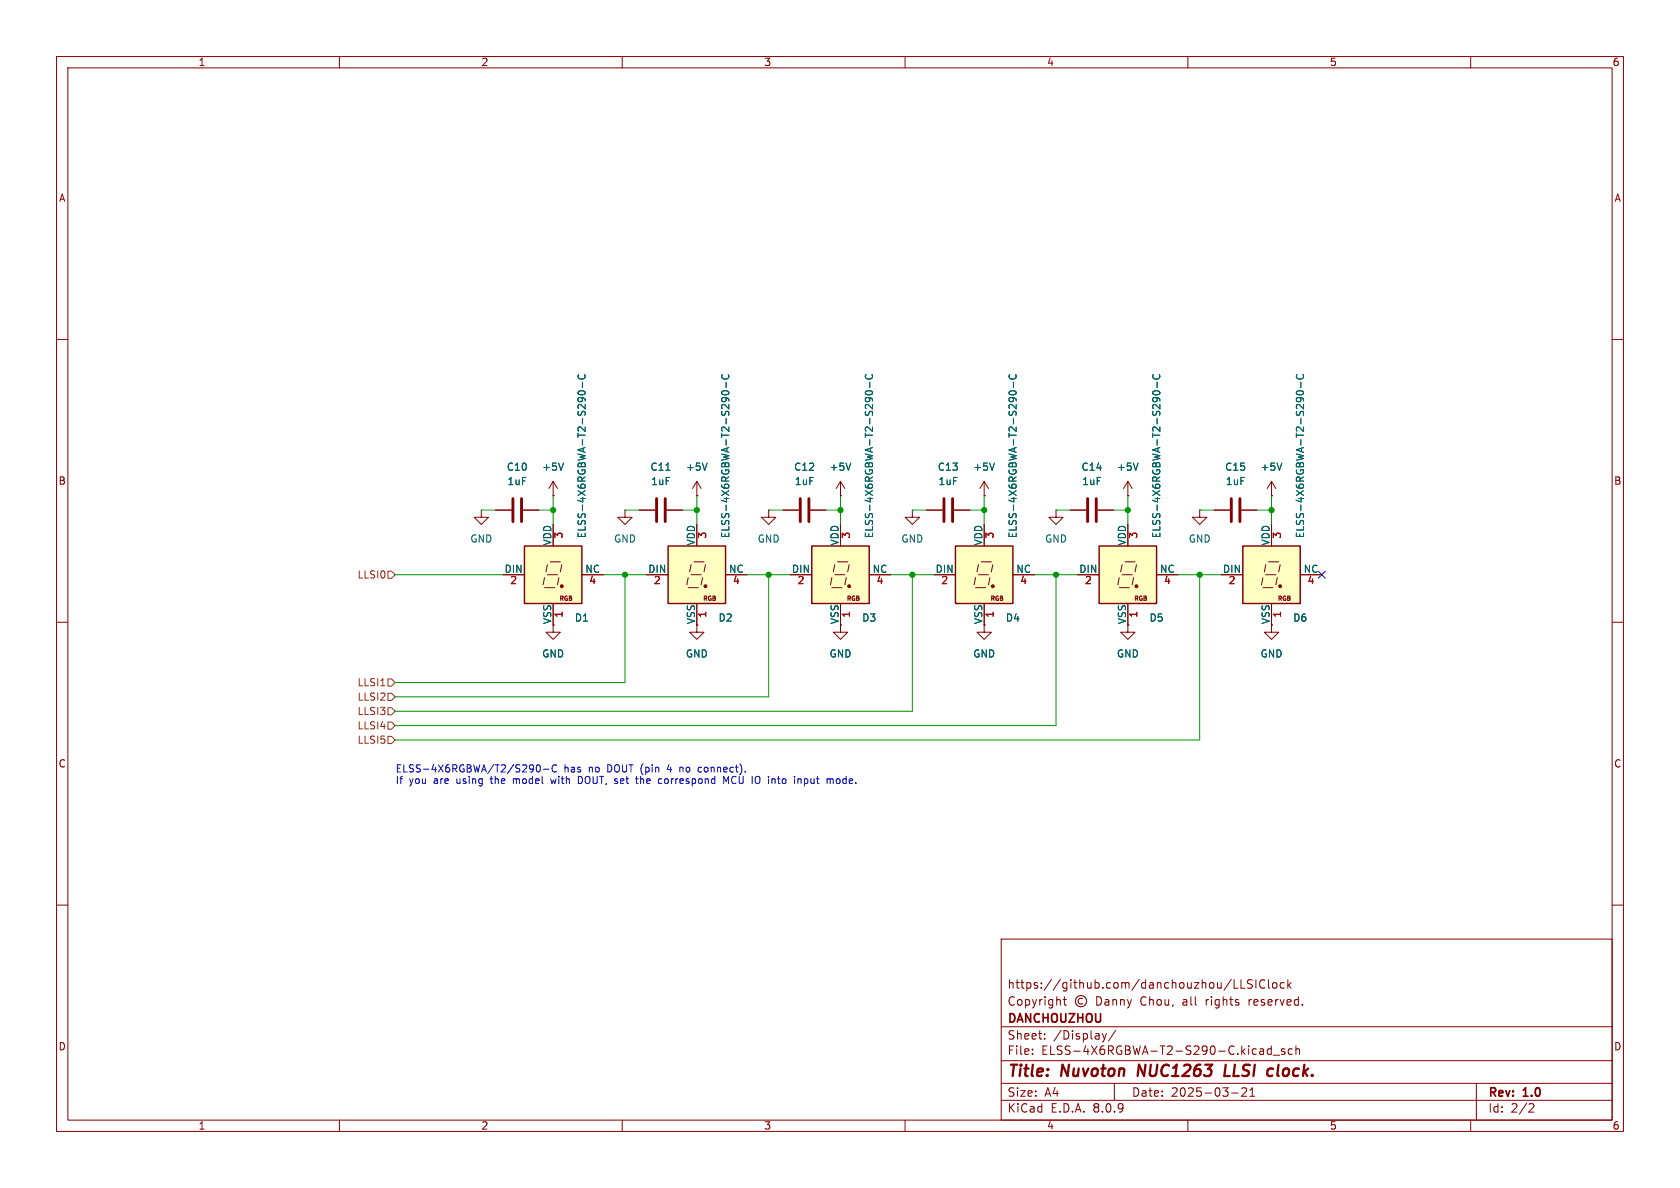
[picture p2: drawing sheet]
<svg xmlns="http://www.w3.org/2000/svg" width="297mm" height="210mm" viewBox="0 0 297 210" stroke-linecap="round" stroke-linejoin="round" font-family="sans-serif">
<g fill="none" stroke="#840000" stroke-width=".18">
<path d="M10 10h277v190h-277zM12 12h273v186h-273zM60 10v2M110 10v2M160 10v2M210 10v2M260 10v2M10 60h2M285 60h2M163.8 90.2h2.8M168.7 90.2h2.7M189.2 90.2h2.8"/>
<path d="M194.1 90.2h2.7M10 110h2M285 110h2M10 160h2M177 166h108v32h-108zM188 176.7h.5M188.2 176.2v1.3l.3 .2M190.7 176.1a1 1 0 0 0-.4 1.5 1 1 0 0 0 1.6 0 1 1 0 0 0-.4-1.5M191.4 176.6a.52 .52 0 0 0-.8 .4 .52 .52 0 0 0 .8 .4M193.9 176.2a.76 .76 0 0 1 .9 .7 .76 .76 0 0 1-.9 .8zM195.4 176.8h.6v.9M196 177.1h-.5a.29 .29 0 0 0-.2 .3 .29 .29 0 0 0 .2 .3l.5-.1"/>
<path d="M196.7 176.8l.3-.1 .3 .1 .1 .9M196.7 176.7v1M198.1 176.8l.2-.1 .4 .1v.9M198.1 176.7v1M199.3 176.7l.4 1M199.7 177.7l-.2 .4-.2 .1M200 176.7l-.3 1M218.2 174.7h.7M219.4 173.2v1.5h.7M221.4 173.3l-.6-.1-.2 .1v.5l.6 .3 .2 .3-.3 .3-.6-.1M222 173.2v1.5M223.6 173.3a.6 .6 0 0 0-.7 0 .6 .6 0 0 0-.2 .8 .56 .56 0 0 0 .3 .5 .56 .56 0 0 0 .6 0"/>
<path d="M224.2 173.2v1.3l.3 .2M225.1 173.8l.4-.1 .2 .3v.4l-.2 .3-.4-.1-.1-.2v-.4zM227 173.8l-.4-.1-.3 .3v.4l.2 .2h.5M227.7 173.2v1.5M227.8 174.1l.4 .6M228.2 173.7l-.5 .6M285 160h2M60 198v2M110 198v2M160 198v2M177 194.5h108M177 191.5h108"/>
<path d="M177 187.5h108M177 181.5h108M182.5 186.3v.1M182.5 185.5v.1M184.7 183.6v.1M184.7 182.8v.1M194.9 182.7l.3 1M195.2 183.7l-.1 .4-.2 .1M195.6 182.7l-.4 1M197 191.5v3M197.2 182.1l-1.2 2M210 198v2"/>
<path d="M217.7 193.2h1.2M219.5 192.4l.6-.1 .2 .1 .1 .3-.9 1.1h.9M221 193.8h.8M221 192.7l.4-.4v1.5M222.9 185.4h.3l.2 .2v.8M223.4 186.3l-.5 .1M223.4 185.8h-.5M224.7 185.5l-.4-.1-.3 .3v.4l.2 .2h.5M224.7 184.9v1.5M225.1 186.5h1.1M227.1 185.5l-.4-.1-.2 .2 .1 .2 .5 .2v.3h-.6M228.5 185.5l-.5-.1-.3 .3v.4l.2 .2h.6"/>
<path d="M229.1 185.5l.2-.1 .4 .1v.9M229.1 184.9v1.5M260 198v2M261 191.5v6.5M270.5 195.1l.5 .1 .2 .3-1 1.1h1"/>
</g>
<path d="M201.4 188.2l-.3 2M216.7 188.2l-.3 2h1" fill="none" stroke="#840000" stroke-width=".4"/>
<path d="M166.9 88.1v4.1M168.4 88.1v4.1M192.3 88.1v4.1M193.8 88.1v4.1" fill="none" stroke="#840000" stroke-width=".51"/>
<path d="M168.9 96.5h10.2v10.2h-10.2z" fill="#ffffc2"/>
<path d="M168.9 96.5h10.2v10.2h-10.2z" fill="none" stroke="#840000" stroke-width=".25"/>
<g fill="none" stroke="#840000" stroke-width=".18">
<path d="M148.6 87.6h.1M148.6 85.1l-.8 1.3M148.6 85.1v2.5M148.6 85.1l.8 1.3M173 99.8l-.3 1.3M173.5 99.3h1.8M174 92.7v3.8M175.5 99.8l-.2 1.3M165.1 101.6h3.8M172.5 103.9h1.7M172.5 102.1l-.3 1.3M173 101.6h1.8"/>
<path d="M174 106.7v3.8M175 102.1l-.2 1.3M179.1 101.6h3.8M224.8 110.5v1.3h1.3l-1.3 1.2-1.3-1.2h1.3"/>
</g>
<circle cx="175.5" cy="103.6" r=".25" fill="#840000" stroke="#840000" stroke-width=".18"/>
<path d="M178.4 70.5l.1-.2a1.03 1.03 0 0 1 1.1 .2M178.4 69.3a.75 .75 0 0 1 1.2 .2 .72 .72 0 0 1-1.2-.1zM178.5 66.2a.6 .6 0 0 0 .4 .9 .6 .6 0 0 0 .7-.6l-.1-.3M178.9 70.3l.3 .2M179.2 67.6v.9M150.4 81.9l-.4 1.2" fill="none" stroke="#006464" stroke-width=".18"/>
<path d="M92.7 96.5h10.2v10.2h-10.2z" fill="#ffffc2"/>
<path d="M92.7 96.5h10.2v10.2h-10.2z" fill="none" stroke="#840000" stroke-width=".25"/>
<g fill="none" stroke="#840000" stroke-width=".18">
<path d="M96.8 99.8l-.3 1.3M97.3 99.3h1.8M97.8 92.7v3.8M99.3 99.8l-.2 1.3M161.3 90.2v1.2h1.3l-1.3 1.3-1.3-1.3h1.3M161.3 90.2h.1M186.7 90.2v1.2h1.3l-1.3 1.3-1.3-1.3h1.3M186.7 90.2h.1M212.1 90.2v1.2h1.3l-1.3 1.3-1.3-1.3h1.3M212.1 90.2h.1M214.6 90.2h2.8M219.5 90.2h2.7"/>
<path d="M224.8 87.6h.1M224.8 85.1l-.8 1.3M224.8 85.1v2.5M224.8 85.1l.8 1.3M88.9 101.6h3.8M96.3 103.9h1.7M96.3 102.1l-.3 1.3M96.8 101.6h1.8M97.8 106.7v3.8M98.8 102.1l-.2 1.3M102.9 101.6h3.8"/>
</g>
<circle cx="99.3" cy="103.6" r=".25" fill="#840000" stroke="#840000" stroke-width=".18"/>
<path d="M102.2 70.5l.1-.2a1.03 1.03 0 0 1 1.1 .2M102.2 69.3a.75 .75 0 0 1 1.2 .2 .72 .72 0 0 1-1.2-.1zM102.3 66.2a.6 .6 0 0 0 .4 .9 .6 .6 0 0 0 .7-.6l-.1-.3M102.7 70.3l.3 .2M103 67.6v.9M226.6 81.9l-.4 1.2" fill="none" stroke="#006464" stroke-width=".18"/>
<path d="M217.7 88.1v4.1M219.2 88.1v4.1" fill="none" stroke="#840000" stroke-width=".51"/>
<path d="M219.7 96.5h10.2v10.2h-10.2z" fill="#ffffc2"/>
<path d="M219.7 96.5h10.2v10.2h-10.2z" fill="none" stroke="#840000" stroke-width=".25"/>
<g fill="none" stroke="#840000" stroke-width=".18">
<path d="M97.8 87.6h.1M97.8 85.1l-.8 1.3M97.8 85.1v2.5M97.8 85.1l.8 1.3M223.8 99.8l-.3 1.3M224.3 99.3h1.8M224.8 92.7v3.8M226.3 99.8l-.2 1.3M97.8 110.5v1.3h1.3l-1.3 1.2-1.3-1.2h1.3M215.9 101.6h3.8M223.3 103.9h1.7M223.3 102.1l-.3 1.3"/>
<path d="M223.8 101.6h1.8M224.8 106.7v3.8M225.8 102.1l-.2 1.3M229.9 101.6h3.8"/>
</g>
<circle cx="226.3" cy="103.6" r=".25" fill="#840000" stroke="#840000" stroke-width=".18"/>
<path d="M229.2 70.5l.1-.2a1.03 1.03 0 0 1 1.1 .2M229.2 69.3a.75 .75 0 0 1 1.2 .2 .72 .72 0 0 1-1.2-.1zM229.3 66.2a.6 .6 0 0 0 .4 .9 .6 .6 0 0 0 .7-.6l-.1-.3M229.7 70.3l.3 .2M230 67.6v.9M99.6 81.9l-.4 1.2" fill="none" stroke="#006464" stroke-width=".18"/>
<path d="M194.3 96.5h10.2v10.2h-10.2z" fill="#ffffc2"/>
<path d="M194.3 96.5h10.2v10.2h-10.2z" fill="none" stroke="#840000" stroke-width=".25"/>
<g fill="none" stroke="#840000" stroke-width=".18">
<path d="M110.5 90.2v1.2h1.3l-1.3 1.3-1.3-1.3h1.3M110.5 90.2h.1M174 87.6h.1M174 85.1l-.8 1.3M174 85.1v2.5M174 85.1l.8 1.3M198.4 99.8l-.3 1.3M198.9 99.3h1.8M199.4 87.6h.1M199.4 85.1v2.5M199.4 92.7v3.8M199.4 85.1l-.8 1.3"/>
<path d="M199.4 85.1l.8 1.3M200.9 99.8l-.2 1.3M148.6 110.5v1.3h1.3l-1.3 1.2-1.3-1.2h1.3M190.5 101.6h3.8M197.9 103.9h1.7M197.9 102.1l-.3 1.3M198.4 101.6h1.8M199.4 106.7v5.1h1.3l-1.3 1.2-1.3-1.2h1.3M200.4 102.1l-.2 1.3M204.5 101.6h3.8"/>
</g>
<circle cx="200.9" cy="103.6" r=".25" fill="#840000" stroke="#840000" stroke-width=".18"/>
<path d="M203.8 70.5l.1-.2a1.03 1.03 0 0 1 1.1 .2M203.8 69.3a.75 .75 0 0 1 1.2 .2 .72 .72 0 0 1-1.2-.1zM203.9 66.2a.6 .6 0 0 0 .4 .9 .6 .6 0 0 0 .7-.6l-.1-.3M204.3 70.3l.3 .2M204.6 67.6v.9M175.8 81.9l-.4 1.2M201.2 81.9l-.4 1.2" fill="none" stroke="#006464" stroke-width=".18"/>
<path d="M118.1 96.5h10.2v10.2h-10.2z" fill="#ffffc2"/>
<path d="M118.1 96.5h10.2v10.2h-10.2z" fill="none" stroke="#840000" stroke-width=".25"/>
<g fill="none" stroke="#840000" stroke-width=".18">
<path d="M113 90.2h2.8M117.9 90.2h2.7M122.2 99.8l-.3 1.3M122.7 99.3h1.8M123.2 92.7v3.8M124.7 99.8l-.2 1.3M114.3 101.6h3.8M121.7 103.9h1.7M121.7 102.1l-.3 1.3M122.2 101.6h1.8M123.2 106.7v3.8M124.2 102.1l-.2 1.3"/>
<path d="M128.3 101.6h3.8"/>
</g>
<circle cx="124.7" cy="103.6" r=".25" fill="#840000" stroke="#840000" stroke-width=".18"/>
<path d="M127.6 70.5l.1-.2a1.03 1.03 0 0 1 1.1 .2M127.6 69.3a.75 .75 0 0 1 1.2 .2 .72 .72 0 0 1-1.2-.1zM127.7 66.2a.6 .6 0 0 0 .4 .9 .6 .6 0 0 0 .7-.6l-.1-.3M128.1 70.3l.3 .2M128.4 67.6v.9M117.7 83.1h.7" fill="none" stroke="#006464" stroke-width=".18"/>
<path d="M116.1 88.1v4.1M117.6 88.1v4.1" fill="none" stroke="#840000" stroke-width=".51"/>
<path d="M143.5 96.5h10.2v10.2h-10.2z" fill="#ffffc2"/>
<path d="M143.5 96.5h10.2v10.2h-10.2z" fill="none" stroke="#840000" stroke-width=".25"/>
<g fill="none" stroke="#840000" stroke-width=".18">
<path d="M85.1 90.2v1.2h1.3l-1.3 1.3-1.3-1.3h1.3M85.1 90.2h.1M87.6 90.2h2.8M92.5 90.2h2.7M97.8 87.6h.1M97.8 92.7v3.8M113 90.2h2.8M117.9 90.2h2.7M123.2 87.6h.1M123.2 85.1l-.8 1.3M123.2 85.1v2.5M123.2 92.7v3.8"/>
<path d="M123.2 85.1l.8 1.3M135.9 90.2v1.2h1.3l-1.3 1.3-1.3-1.3h1.3M135.9 90.2h.1M138.4 90.2h2.8M143.3 90.2h2.7M147.6 99.8l-.3 1.3M148.1 99.3h1.8M148.6 87.6h.1M148.6 92.7v3.8M150.1 99.8l-.2 1.3M163.8 90.2h2.8M168.7 90.2h2.7"/>
<path d="M174 87.6h.1M174 92.7v3.8M189.2 90.2h2.8M194.1 90.2h2.7M199.4 87.6h.1M199.4 92.7v3.8M214.6 90.2h2.8M219.5 90.2h2.7M224.8 87.6h.1M224.8 92.7v3.8M88.9 101.6h3.8M97.8 106.7v3.8"/>
<path d="M102.9 101.6h3.8M114.3 101.6h3.8M123.2 106.7v5.1h1.3l-1.3 1.2-1.3-1.2h1.3M128.3 101.6h3.8M139.7 101.6h3.8M147.1 103.9h1.7M147.1 102.1l-.3 1.3M147.6 101.6h1.8M148.6 106.7v3.8M149.6 102.1l-.2 1.3M153.7 101.6h3.8M165.1 101.6h3.8"/>
<path d="M174 106.7v5.1h1.3l-1.3 1.2-1.3-1.2h1.3M179.1 101.6h3.8M190.5 101.6h3.8M199.4 106.7v3.8M204.5 101.6h3.8M215.9 101.6h3.8M224.8 106.7v3.8M229.9 101.6h3.8"/>
</g>
<circle cx="150.1" cy="103.6" r=".25" fill="#840000" stroke="#840000" stroke-width=".18"/>
<g fill="none" stroke="#006464" stroke-width=".18">
<path d="M102.2 70.5l.1-.2a1.03 1.03 0 0 1 1.1 .2M102.2 69.3a.75 .75 0 0 1 1.2 .2 .72 .72 0 0 1-1.2-.1zM102.3 66.2a.6 .6 0 0 0 .4 .9 .6 .6 0 0 0 .7-.6l-.1-.3M102.7 70.3l.3 .2M103 67.6v.9M127.6 70.5l.1-.2a1.03 1.03 0 0 1 1.1 .2M127.6 69.3a.75 .75 0 0 1 1.2 .2 .72 .72 0 0 1-1.2-.1zM127.7 66.2a.6 .6 0 0 0 .4 .9 .6 .6 0 0 0 .7-.6l-.1-.3M128.1 70.3l.3 .2M128.4 67.6v.9M153 70.5l.1-.2a1.03 1.03 0 0 1 1.1 .2M153 69.3a.75 .75 0 0 1 1.2 .2 .72 .72 0 0 1-1.2-.1z"/>
<path d="M153.1 66.2a.6 .6 0 0 0 .4 .9 .6 .6 0 0 0 .7-.6l-.1-.3M153.5 70.3l.3 .2M153.8 67.6v.9M178.4 70.5l.1-.2a1.03 1.03 0 0 1 1.1 .2M178.4 69.3a.75 .75 0 0 1 1.2 .2 .72 .72 0 0 1-1.2-.1zM178.5 66.2a.6 .6 0 0 0 .4 .9 .6 .6 0 0 0 .7-.6l-.1-.3M178.9 70.3l.3 .2M179.2 67.6v.9M203.8 70.5l.1-.2a1.03 1.03 0 0 1 1.1 .2M203.8 69.3a.75 .75 0 0 1 1.2 .2 .72 .72 0 0 1-1.2-.1zM203.9 66.2a.6 .6 0 0 0 .4 .9 .6 .6 0 0 0 .7-.6l-.1-.3M204.3 70.3l.3 .2"/>
<path d="M204.6 67.6v.9M229.2 70.5l.1-.2a1.03 1.03 0 0 1 1.1 .2M229.2 69.3a.75 .75 0 0 1 1.2 .2 .72 .72 0 0 1-1.2-.1zM229.3 66.2a.6 .6 0 0 0 .4 .9 .6 .6 0 0 0 .7-.6l-.1-.3M229.7 70.3l.3 .2M230 67.6v.9M99.6 81.9l-.4 1.2M117.7 83.1h.7M125 81.9l-.4 1.2M150.4 81.9l-.4 1.2M175.8 81.9l-.4 1.2M201.2 81.9l-.4 1.2"/>
<path d="M226.6 81.9l-.4 1.2"/>
</g>
<path d="M90.7 88.1v4.1M92.2 88.1v4.1M141.5 88.1v4.1M143 88.1v4.1" fill="none" stroke="#840000" stroke-width=".51"/>
<path d="M68.6 101h.6l.6 .6-.6 .6h-.6zM67.3 121.2h.7M68.6 125.1h.6l.6 .6-.6 .7h-.6zM68.6 127.6h.6l.6 .7-.6 .6h-.6zM68.6 120h.6l.6 .7-.6 .6h-.6zM68.6 122.6h.6l.6 .6-.6 .6h-.6zM68.6 130.2h.6l.6 .6-.6 .6h-.6z" fill="none" stroke="#725600" stroke-width=".18"/>
<g fill="none" stroke="#0000c2" stroke-width=".18">
<path d="M90.8 137.7v.8M90.9 137.7l-.1 .1M94.9 135.3l.2-.1a.68 .68 0 0 1 .4 .6 .68 .68 0 0 1-.4 .7l-.2-.2-.1-.3zM96.1 136h.9M97.3 137.7l.3 .8 .2-.6M98.4 135.3a.6 .6 0 0 0-.9 .4 .6 .6 0 0 0 .6 .8l.3-.2M102.2 137.2v1.3l.6-.2M102.7 137.3l.1 .1M113.3 137.2v1.3M113.3 137.7v.1M117 138.5h-.1M117.5 137.8v.6"/>
<path d="M118.3 135.1l-.3 .9h.8M120.2 135.6v.9M120.6 135.6l-.4 .1M123.5 136.4h.5M123.5 135.7h.5M127.9 138.5v-1.3l.5 .9 .4-.9v1.3M137.4 137.7h.5M141.4 137.7l.2 .1v.7M142.2 138.5h.4M142.2 137.7v1.2M142.6 137.7h-.4M148.4 137.7h-.3l-.3 .2 .1 .5 .2 .1h.3"/>
</g>
<g fill="none" stroke="#009600" stroke-width=".18">
<path d="M85.1 90.2h2.5M95.2 90.2h2.6M97.8 87.6v5.1M110.5 90.2h2.5M120.6 90.2h2.6M123.2 87.6v5.1M135.9 90.2h2.5M146 90.2h2.6M148.6 87.6v5.1M161.3 90.2h2.5M171.4 90.2h2.6M174 87.6v5.1"/>
<path d="M186.7 90.2h2.5M196.8 90.2h2.6M199.4 87.6v5.1M212.1 90.2h2.5M222.2 90.2h2.6M224.8 87.6v5.1M69.8 101.6h19.1M106.7 101.6h7.6M110.5 101.6v19.1h-40.7M132.1 101.6h7.6M135.9 101.6v21.6h-66.1M157.5 101.6h7.6"/>
<path d="M161.3 101.6v24.1h-91.5M182.9 101.6h7.6M186.7 101.6v26.7h-116.9M208.3 101.6h7.6M212.1 101.6v29.2h-142.3"/>
</g>
<path d="M233.1 101l1.2 1.2M234.3 101l-1.2 1.2" fill="none" stroke="#000084" stroke-width=".18"/>
<g fill="#009600" stroke="#009600" stroke-width=".18">
<circle cx="224.8" cy="90.2" r=".46"/>
<circle cx="186.7" cy="101.6" r=".46"/>
<circle cx="161.3" cy="101.6" r=".46"/>
<circle cx="174" cy="90.2" r=".46"/>
<circle cx="212.1" cy="101.6" r=".46"/>
<circle cx="199.4" cy="90.2" r=".46"/>
<circle cx="97.8" cy="90.2" r=".46"/>
<circle cx="110.5" cy="101.6" r=".46"/>
<circle cx="135.9" cy="101.6" r=".46"/>
<circle cx="123.2" cy="90.2" r=".46"/>
<circle cx="148.6" cy="90.2" r=".46"/>
</g>
<g font-size="2.8" fill="#840000">
<text x="178" y="190.9">Title:</text>
<text x="187.7" y="190.9">Nuvoton</text>
<text x="202" y="190.9">NUC1263</text>
<text x="218.1" y="190.9">LLSI</text>
<text x="226.5" y="190.9">clock.</text>
</g>
<g font-size="2.1" fill="#840000">
<text x="178" y="178">Copyright</text>
<text x="178" y="175">https://github.com/danchouzhou/LLSIClock</text>
<text x="201.8" y="178">Chou,</text>
<text x="209.3" y="178">all</text>
<text x="213.6" y="178">rights</text>
<text x="221.3" y="178">reserved.</text>
<text x="178" y="184">Sheet:</text>
<text x="178" y="181.2">DANCHOUZHOU</text>
<text x="186.2" y="184">/Display/</text>
<text x="178" y="186.7">File:</text>
<text x="184.1" y="186.7">ELSS-4X6RGBWA-T2-S290-C.kicad_sch</text>
<text x="178" y="196.9">KiCad</text>
<text x="178" y="194.1">Size:</text>
<text x="184.7" y="194.1">A4</text>
<text x="185.7" y="196.9">E.D.A.</text>
<text x="193.3" y="196.9">8.0.9</text>
<text x="200" y="194.1">Date:</text>
<text x="207" y="194.1">2025-03-21</text>
<text x="263" y="194.3">Rev:</text>
<text x="263" y="196.9">Id:</text>
<text x="267.1" y="196.9">2/2</text>
<text x="269.4" y="194.3">1.0</text>
</g>
<g font-size="1.8" fill="#840000">
<text x="35" y="11.9">1</text>
<text x="85" y="11.9">2</text>
<text x="135" y="11.9">3</text>
<text x="185" y="11.9">4</text>
<text x="235" y="11.9">5</text>
<text x="285" y="11.9">6</text>
<text x="10.3" y="35.9">A</text>
<text x="285.3" y="35.9">A</text>
<text x="10.3" y="85.9">B</text>
<text x="285.3" y="85.9">B</text>
<text x="97.5" y="110.4" transform="rotate(-90 97.5 110.4)">VSS</text>
<text x="122.9" y="110.4" transform="rotate(-90 122.9 110.4)">VSS</text>
<text x="148.3" y="110.4" transform="rotate(-90 148.3 110.4)">VSS</text>
<text x="173.7" y="110.4" transform="rotate(-90 173.7 110.4)">VSS</text>
<text x="10.3" y="135.9">C</text>
<text x="285.3" y="135.9">C</text>
<text x="10.3" y="185.9">D</text>
<text x="285.3" y="185.9">D</text>
<text x="35" y="199.9">1</text>
<text x="85" y="199.9">2</text>
<text x="135" y="199.9">3</text>
<text x="185" y="199.9">4</text>
<text x="235" y="199.9">5</text>
<text x="285" y="199.9">6</text>
</g>
<g font-size="1.8" fill="#006464">
<text x="89.5" y="83.4">C10</text>
<text x="95.8" y="83.4">+5V</text>
<text x="114.9" y="83.4">C11</text>
<text x="121.2" y="83.4">+5V</text>
<text x="140.3" y="83.4">C12</text>
<text x="146.6" y="83.4">+5V</text>
<text x="165.7" y="83.4">C13</text>
<text x="172" y="83.4">+5V</text>
<text x="191.1" y="83.4">C14</text>
<text x="197.4" y="83.4">+5V</text>
<text x="216.5" y="83.4">C15</text>
<text x="222.8" y="83.4">+5V</text>
<text x="89.6" y="86">1uF</text>
<text x="115" y="86">1uF</text>
<text x="140.4" y="86">1uF</text>
<text x="165.8" y="86">1uF</text>
<text x="191.2" y="86">1uF</text>
<text x="216.6" y="86">1uF</text>
<text x="103.7" y="95.2" transform="rotate(-90 103.7 95.2)">ELSS-4X6RGBWA-T2-S290-C</text>
<text x="129.1" y="95.2" transform="rotate(-90 129.1 95.2)">ELSS-4X6RGBWA-T2-S290-C</text>
<text x="154.5" y="95.2" transform="rotate(-90 154.5 95.2)">ELSS-4X6RGBWA-T2-S290-C</text>
<text x="179.9" y="95.2" transform="rotate(-90 179.9 95.2)">ELSS-4X6RGBWA-T2-S290-C</text>
<text x="205.3" y="95.2" transform="rotate(-90 205.3 95.2)">ELSS-4X6RGBWA-T2-S290-C</text>
<text x="230.7" y="95.2" transform="rotate(-90 230.7 95.2)">ELSS-4X6RGBWA-T2-S290-C</text>
<text x="83.1" y="96.1">GND</text>
<text x="89.1" y="101.3">DIN</text>
<text x="97.5" y="96.5" transform="rotate(-90 97.5 96.5)">VDD</text>
<text x="103.4" y="101.3">NC</text>
<text x="108.5" y="96.1">GND</text>
<text x="114.5" y="101.3">DIN</text>
<text x="122.9" y="96.5" transform="rotate(-90 122.9 96.5)">VDD</text>
<text x="128.8" y="101.3">NC</text>
<text x="133.9" y="96.1">GND</text>
<text x="139.9" y="101.3">DIN</text>
<text x="148.3" y="96.5" transform="rotate(-90 148.3 96.5)">VDD</text>
<text x="154.2" y="101.3">NC</text>
<text x="159.3" y="96.1">GND</text>
<text x="165.3" y="101.3">DIN</text>
<text x="173.7" y="96.5" transform="rotate(-90 173.7 96.5)">VDD</text>
<text x="179.6" y="101.3">NC</text>
<text x="184.7" y="96.1">GND</text>
<text x="190.7" y="101.3">DIN</text>
<text x="199.1" y="96.5" transform="rotate(-90 199.1 96.5)">VDD</text>
<text x="205" y="101.3">NC</text>
<text x="210.1" y="96.1">GND</text>
<text x="216.1" y="101.3">DIN</text>
<text x="224.5" y="96.5" transform="rotate(-90 224.5 96.5)">VDD</text>
<text x="230.4" y="101.3">NC</text>
<text x="101.5" y="110.1">D1</text>
<text x="126.9" y="110.1">D2</text>
<text x="152.3" y="110.1">D3</text>
<text x="177.7" y="110.1">D4</text>
<text x="199.1" y="110.4" transform="rotate(-90 199.1 110.4)">VSS</text>
<text x="203.1" y="110.1">D5</text>
<text x="224.5" y="110.4" transform="rotate(-90 224.5 110.4)">VSS</text>
<text x="228.5" y="110.1">D6</text>
<text x="95.8" y="116.4">GND</text>
<text x="121.2" y="116.4">GND</text>
<text x="146.6" y="116.4">GND</text>
<text x="172" y="116.4">GND</text>
<text x="197.4" y="116.4">GND</text>
<text x="222.8" y="116.4">GND</text>
</g>
<g font-size="1.8" fill="#a90000">
<text x="99.8" y="95.3" transform="rotate(-90 99.8 95.3)">3</text>
<text x="125.2" y="95.3" transform="rotate(-90 125.2 95.3)">3</text>
<text x="150.6" y="95.3" transform="rotate(-90 150.6 95.3)">3</text>
<text x="176" y="95.3" transform="rotate(-90 176 95.3)">3</text>
<text x="201.4" y="95.3" transform="rotate(-90 201.4 95.3)">3</text>
<text x="226.8" y="95.3" transform="rotate(-90 226.8 95.3)">3</text>
<text x="90.1" y="103.6">2</text>
<text x="104.1" y="103.6">4</text>
<text x="115.5" y="103.6">2</text>
<text x="129.5" y="103.6">4</text>
<text x="140.9" y="103.6">2</text>
<text x="154.9" y="103.6">4</text>
<text x="166.3" y="103.6">2</text>
<text x="180.3" y="103.6">4</text>
<text x="191.7" y="103.6">2</text>
<text x="205.7" y="103.6">4</text>
<text x="217.1" y="103.6">2</text>
<text x="231.1" y="103.6">4</text>
<text x="99.8" y="109.3" transform="rotate(-90 99.8 109.3)">1</text>
<text x="125.2" y="109.3" transform="rotate(-90 125.2 109.3)">1</text>
<text x="150.6" y="109.3" transform="rotate(-90 150.6 109.3)">1</text>
<text x="176" y="109.3" transform="rotate(-90 176 109.3)">1</text>
<text x="201.4" y="109.3" transform="rotate(-90 201.4 109.3)">1</text>
<text x="226.8" y="109.3" transform="rotate(-90 226.8 109.3)">1</text>
</g>
<g font-size="1.8" fill="#725600">
<text x="63.1" y="102.5">LLSI0</text>
<text x="63.1" y="121.5">LLSI1</text>
<text x="63.1" y="124.1">LLSI2</text>
<text x="63.1" y="126.6">LLSI3</text>
<text x="63.1" y="129.1">LLSI4</text>
<text x="63.1" y="131.7">LLSI5</text>
</g>
<g font-size="1.8" fill="#0000c2">
<text x="69.8" y="136.8">ELSS-4X6RGBWA/T2/S290-C</text>
<text x="99.7" y="136.8">has</text>
<text x="104.2" y="136.8">no</text>
<text x="107.7" y="136.8">DOUT (pin</text>
<text x="118.6" y="136.8">4</text>
<text x="121" y="136.8">no</text>
<text x="124.5" y="136.8">connect).</text>
<text x="69.8" y="138.8">If</text>
<text x="72.4" y="138.8">you</text>
<text x="76.8" y="138.8">are</text>
<text x="81" y="138.8">using</text>
<text x="87.2" y="138.8">the</text>
<text x="91.4" y="138.8">model</text>
<text x="98.3" y="138.8">with</text>
<text x="103.3" y="138.8">DOUT, set</text>
<text x="114" y="138.8">the</text>
<text x="118.1" y="138.8">correspond</text>
<text x="129.8" y="138.8">MCU IO</text>
<text x="138.1" y="138.8">into</text>
<text x="142.9" y="138.8">input</text>
<text x="148.9" y="138.8">mode.</text>
</g>
<g font-size="1.1" fill="#840000">
<text x="98.8" y="106.4">RGB</text>
<text x="124.2" y="106.4">RGB</text>
<text x="149.6" y="106.4">RGB</text>
<text x="175" y="106.4">RGB</text>
<text x="200.4" y="106.4">RGB</text>
<text x="225.8" y="106.4">RGB</text>
</g>
</svg>
